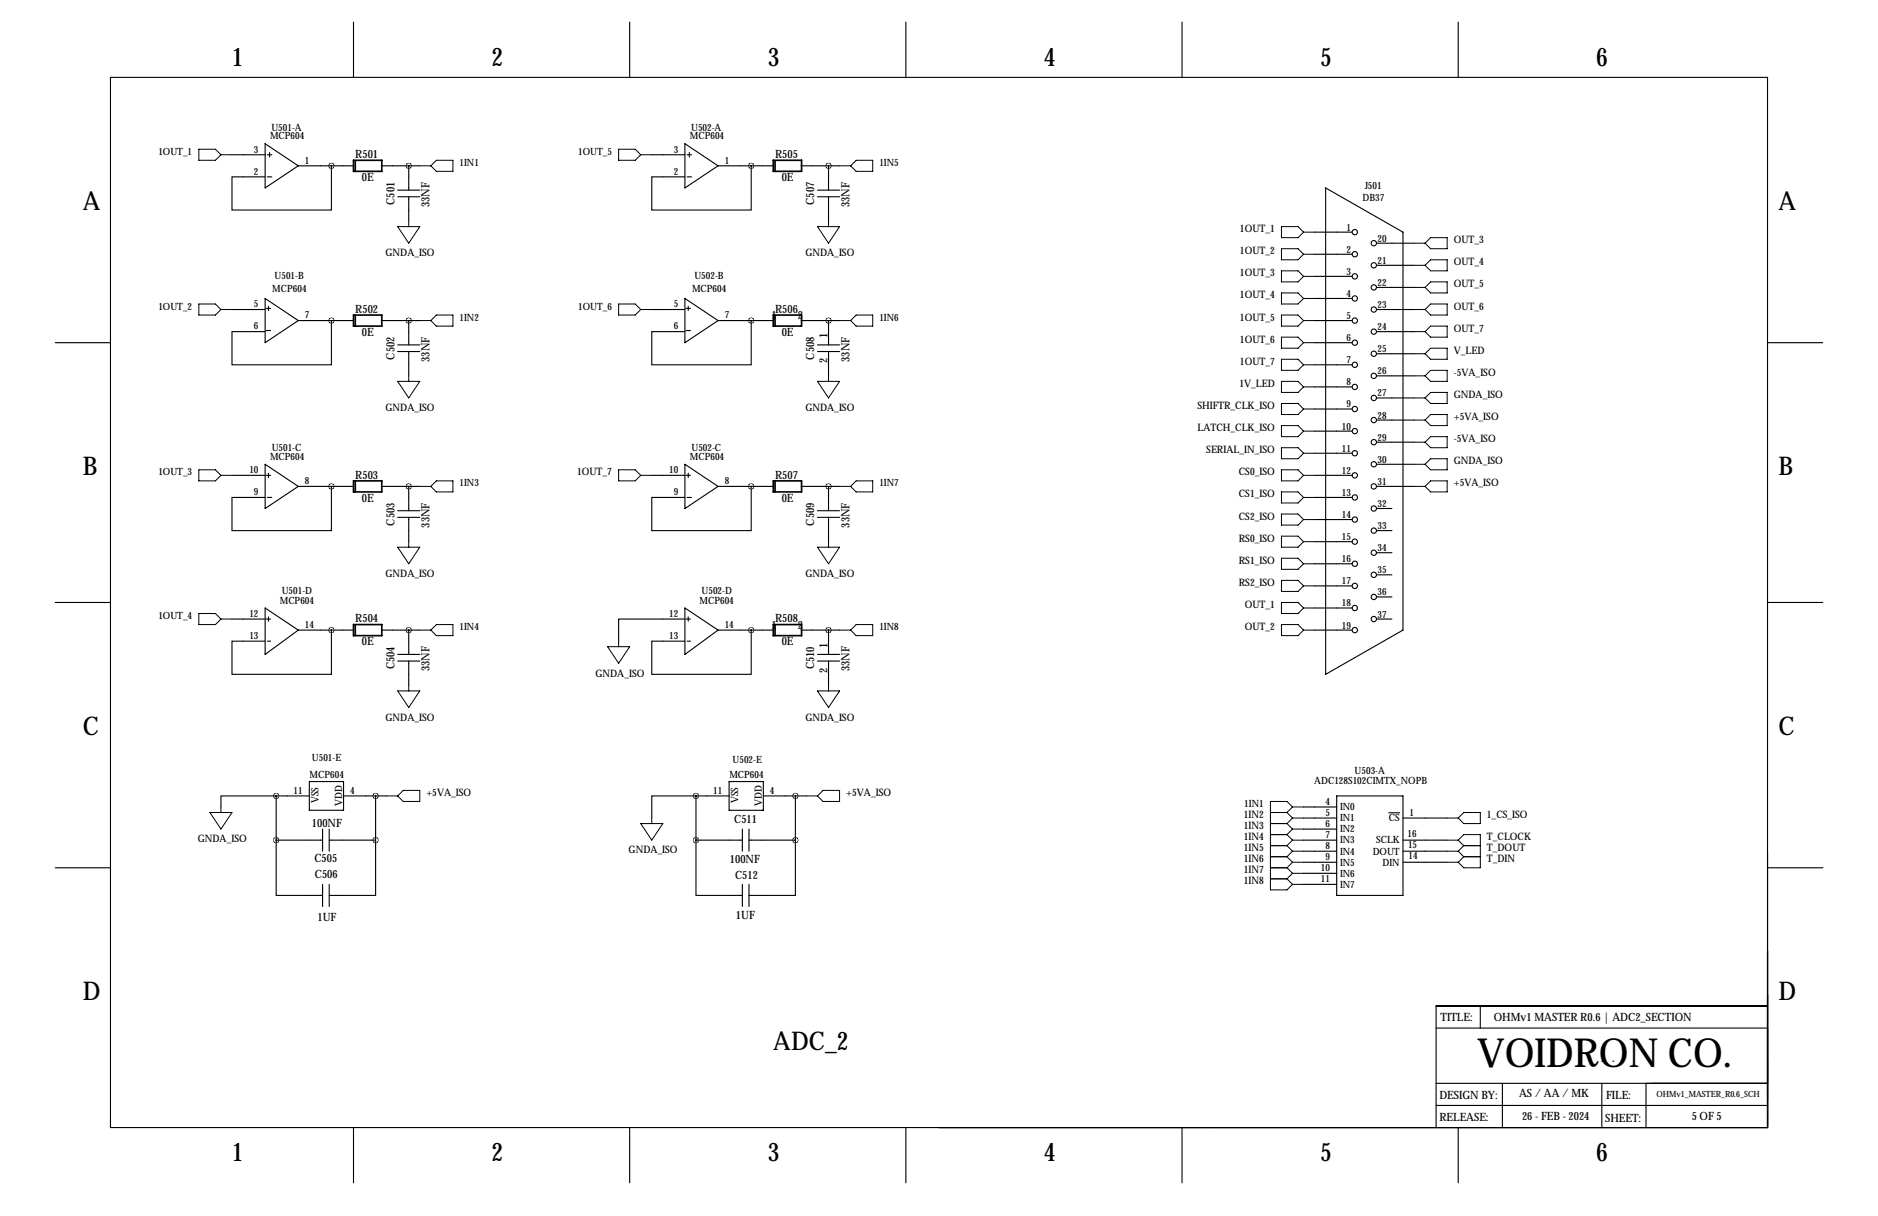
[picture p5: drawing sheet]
<svg xmlns="http://www.w3.org/2000/svg" width="432mm" height="279mm" viewBox="0 0 432 279" stroke-linecap="round" stroke-linejoin="round" font-family="sans-serif">
<g fill="none" stroke="#000" stroke-width=".25">
<path d="M25.4 17.8h381v241.3h-381zM81.3 5.1v12.7M144.8 5.1v12.7M208.3 5.1v12.7M271.8 5.1v12.7M335.3 5.1v12.7M53.3 35.6h7.7M61 33l7.6 5.1-7.6 5.1zM61.5 35.6h1M62 35.1v1M68.6 38.1h12.7M76.2 38.1v10.2h-22.9v-7.7h7.7"/>
<path d="M87.7 38.1h8.8M94 38.1v5.6M149.9 35.6h7.6M157.5 33l7.6 5.1-7.6 5.1zM158 35.6h1M158.5 35.1v1M165.1 38.1h12.7M172.7 38.1v10.2h-22.8v-7.7h7.6M184.2 38.1h8.8M190.5 38.1v5.6M61.5 40.6h1M91.4 43.7h5.1"/>
<path d="M91.4 45.2h5.1M94 45.2v5.6M158 40.6h1M188 43.7h5M188 45.2h5M190.5 45.2v5.6M302.3 53.3h8.6M302.3 58.4h8.6M304.8 43.2l17.8 10.1v91.5l-17.8 10.1zM316.5 55.9h8.6M12.7 78.7h12.7M53.3 71.1h7.7"/>
<path d="M61 68.6l7.6 5.1-7.6 5zM61.2 70.9h1M61.2 75.9h1M61.7 70.4v1M68.6 73.7h12.7M76.2 73.7v10.1h-22.9v-7.6h7.7M87.7 73.7h8.8M91.4 79.2h5.1M94 73.7v5.5M149.9 71.1h7.6M157.5 68.6l7.6 5.1-7.6 5zM157.7 70.9h1"/>
<path d="M157.7 75.9h1M158.2 70.4v1M165.1 73.7h12.7M172.7 73.7v10.1h-22.8v-7.6h7.6M184.2 73.7h8.8M188 79.2h5M190.5 73.7v5.5M302.3 78.7h8.6M302.3 73.7h8.6M302.3 63.5h8.6M302.3 68.6h8.6M316.5 76.2h8.6"/>
<path d="M316.5 71.1h8.6M316.5 61h8.6M316.5 66h8.6M406.4 78.7h12.7M91.4 80.8h5.1M94 80.8v5.6M188 80.8h5M190.5 80.8v5.6M302.3 83.8h8.6M302.3 88.9h8.6M302.3 94h8.6M302.3 99.1h8.6"/>
<path d="M316.5 81.3h8.6M316.5 86.4h8.6M316.5 91.4h8.6M316.5 96.5h8.6M53.3 109.2h7.7M61 106.7l7.6 5.1-7.6 5zM61.2 109.2h1M61.5 114.3h1M61.7 108.7v1M68.6 111.8h12.7M76.2 111.8v10.1h-22.9v-7.6h7.7M87.7 111.8h8.8"/>
<path d="M91.4 117.3h5.1M91.4 118.9h5.1M94 111.8v5.5M94 118.9v5.6M149.9 109.2h7.6M157.5 106.7l7.6 5.1-7.6 5zM157.7 109.2h1M158 114.3h1M158.2 108.7v1M165.1 111.8h12.7M172.7 111.8v10.1h-22.8v-7.6h7.6M184.2 111.8h8.8"/>
<path d="M188 117.3h5M188 118.9h5M190.5 111.8v5.5M190.5 118.9v5.6M302.3 114.3h8.6M302.3 109.2h8.6M302.3 104.1h8.6M302.3 119.4h8.6M316.5 111.8h8.6M316.5 101.6h8.6M316.5 106.7h8.6M316.5 116.8h3.5"/>
<path d="M12.7 138.4h12.7M61 139.7l7.6 5.1-7.6 5.6zM157.5 139.7l7.6 5.1-7.6 5.6zM302.3 124.5h8.6M302.3 129.5h8.6M302.3 134.6h8.6M302.3 139.7h8.6M316.5 121.9h3.5M316.5 127h3.5M316.5 132.1h3.5M316.5 137.2h3.5M406.4 138.4h12.7"/>
<path d="M53.3 142.2h7.7M61.2 142.2h1M61.5 147.3h.7M61.7 141.7v1M68.6 144.8h12.7M76.2 144.8v10.1h-22.9v-7.6h7.7M87.7 144.8h8.8M91.4 150.4h5.1M91.4 151.9h5.1M94 144.8v5.6M94 151.9v5.6M157.5 142.2h-15.3v5.1"/>
<path d="M157.7 142.2h1M158 147.3h.7M158.2 141.7v1M165.1 144.8h12.7M172.7 144.8v10.1h-22.8v-7.6h7.6M184.2 144.8h8.8M188 150.4h5M188 151.9h5M190.5 144.8v5.6M190.5 151.9v5.6M302.3 144.8h8.6M316.5 142.2h3.5"/>
<path d="M71.1 179.6h7.9v6.6h-7.9zM167.6 179.6h7.9v6.6h-7.9zM12.7 199.4h12.7M63.5 193v12.7h10.7M63.5 182.9h-12.7v2.5M63.5 193h10.7M63.5 182.9h7.6M63.5 182.9v10.1M74.2 190.5v5.1M75.7 190.5v5.1M75.7 193h10.7M79 182.9h9.9"/>
<path d="M86.4 193v12.7h-10.7M86.4 182.9v10.1M160 193v12.7h10.7M160 182.9h-10.1v5.1M160 193h10.7M160 182.9h7.6M160 182.9v10.1M170.7 190.5v5.1M172.2 193h10.7M172.2 190.5v5.1M175.5 182.9h9.9M182.9 193v12.7h-10.7"/>
<path d="M182.9 182.9v10.1M299.7 193h7.6M299.7 188h7.6M299.7 185.4h7.6M299.7 190.5h7.6M299.7 195.6h7.6M299.7 198.1h7.6M307.3 182.9h15.3v22.8h-15.3zM319.3 186.8h2.5M322.6 193h10.1M322.6 188h10.1M322.6 195.6h10.1"/>
<path d="M322.6 198.1h10.1M406.5 199.4h12.7M74.2 203.2v5.1M75.7 203.2v5.1M170.7 203.2v5.1M172.2 203.2v5.1M299.7 200.7h7.6M299.7 203.2h7.6M330.2 236.2h76.2M340.4 231.1v5.1M406.4 231.1h-76.2v28M81.3 259.1v12.7"/>
<path d="M144.8 259.1v12.7M208.3 259.1v12.7M271.8 259.1v12.7M330.2 248.9h76.2M330.2 254h76.2M335.3 259.1v12.7M345.4 248.9v10.2M368.3 243.8h.1M368.3 248.9v10.2M370.8 243.8h.1M378.5 248.9v10.2"/>
<circle cx="311.5" cy="53.3" r=".61"/>
<circle cx="311.5" cy="58.4" r=".61"/>
<circle cx="315.9" cy="55.9" r=".61"/>
<circle cx="311.5" cy="63.5" r=".61"/>
<circle cx="311.5" cy="68.6" r=".61"/>
<circle cx="311.5" cy="78.7" r=".61"/>
<circle cx="311.5" cy="73.7" r=".61"/>
<circle cx="315.9" cy="76.2" r=".61"/>
<circle cx="315.9" cy="66" r=".61"/>
<circle cx="315.9" cy="61" r=".61"/>
<circle cx="315.9" cy="71.1" r=".61"/>
<circle cx="311.5" cy="88.9" r=".61"/>
<circle cx="311.5" cy="94" r=".61"/>
<circle cx="311.5" cy="83.8" r=".61"/>
<circle cx="311.5" cy="99.1" r=".61"/>
<circle cx="315.9" cy="81.3" r=".61"/>
<circle cx="315.9" cy="91.4" r=".61"/>
<circle cx="315.9" cy="86.4" r=".61"/>
<circle cx="315.9" cy="96.5" r=".61"/>
<circle cx="311.5" cy="104.1" r=".61"/>
<circle cx="311.5" cy="114.3" r=".61"/>
<circle cx="311.5" cy="119.4" r=".61"/>
<circle cx="311.5" cy="109.2" r=".61"/>
<circle cx="315.9" cy="116.8" r=".61"/>
<circle cx="315.9" cy="111.8" r=".61"/>
<circle cx="315.9" cy="101.6" r=".61"/>
<circle cx="315.9" cy="106.7" r=".61"/>
<circle cx="311.5" cy="129.5" r=".61"/>
<circle cx="311.5" cy="124.5" r=".61"/>
<circle cx="311.5" cy="139.7" r=".61"/>
<circle cx="311.5" cy="134.6" r=".61"/>
<circle cx="315.9" cy="137.2" r=".61"/>
<circle cx="315.9" cy="127" r=".61"/>
<circle cx="315.9" cy="132.1" r=".61"/>
<circle cx="315.9" cy="121.9" r=".61"/>
<circle cx="311.5" cy="144.8" r=".61"/>
<circle cx="315.9" cy="142.2" r=".61"/>
</g>
<g fill="none" stroke="#000" stroke-width=".38">
<path d="M81.3 36.8h6.5v2.6h-6.5zM81.7 36.9v2.5M177.8 36.8h6.5v2.6h-6.5zM178.2 36.9v2.5M81.3 72.4h6.5v2.5h-6.5zM81.7 72.5v2.4M177.8 72.4h6.5v2.5h-6.5zM178.2 72.5v2.4M81.3 110.5h6.5v2.5h-6.5zM81.7 110.6v2.4M177.8 110.5h6.5v2.5h-6.5zM178.2 110.6v2.4"/>
<path d="M81.3 143.5h6.5v2.5h-6.5zM81.7 143.6v2.4M177.8 143.5h6.5v2.5h-6.5zM178.2 143.6v2.4"/>
</g>
<g fill="none" stroke="#000" stroke-width=".23">
<path d="M45.7 34.3h3.8l1.3 1.3-1.3 1.2h-3.8zM50.8 35.6h2.5M96.5 38.1h2.6M99.1 38.1l1.2-1.3h3.8v2.6h-3.8zM142.2 34.3h3.8l1.3 1.3-1.3 1.2h-3.8zM147.3 35.6h2.6M193 38.1h2.6M195.6 38.1l1.2-1.3h3.9v2.6h-3.9zM91.4 52.1h5.1l-2.5 3.8zM94 50.8v1.3M188 52.1h5l-2.5 3.8zM190.5 50.8v1.3"/>
<path d="M294.6 52.1h3.8l1.3 1.2-1.3 1.3h-3.8zM294.6 57.2h3.8l1.3 1.2-1.3 1.3h-3.8zM299.7 53.3h2.6M299.7 58.4h2.6M325.1 55.9h2.6M327.7 55.9l1.2-1.3h3.8v2.6h-3.8zM45.7 69.8h3.8l1.3 1.3-1.3 1.3h-3.8zM50.8 71.1h2.5M96.5 73.7h2.6M99.1 73.7l1.2-1.3h3.8v2.5h-3.8zM142.2 69.8h3.8l1.3 1.3-1.3 1.3h-3.8zM147.3 71.1h2.6"/>
<path d="M193 73.7h2.6M196.8 72.4h3.9v2.5h-3.9l-1.2-1.2zM294.6 72.4h3.8l1.3 1.3-1.3 1.2h-3.8zM294.6 67.3h3.8l1.3 1.3-1.3 1.2h-3.8zM294.6 62.2h3.8l1.3 1.3-1.3 1.3h-3.8zM294.6 77.5h3.8l1.3 1.2-1.3 1.3h-3.8zM299.7 73.7h2.6M299.7 63.5h2.6M299.7 68.6h2.6M299.7 78.7h2.6M325.1 71.1h2.6M325.1 61h2.6"/>
<path d="M325.1 66h2.6M325.1 76.2h2.6M327.7 76.2l1.2-1.3h3.8v2.6h-3.8zM327.7 71.1l1.2-1.3h3.8v2.6h-3.8zM327.7 61l1.2-1.3h3.8v2.5h-3.8zM327.7 66l1.2-1.2h3.8v2.5h-3.8zM91.4 87.6h5.1l-2.5 3.8zM94 86.4v1.2M188 87.6h5l-2.5 3.8zM190.5 86.4v1.2M294.6 87.6h3.8l1.3 1.3-1.3 1.3h-3.8zM294.6 82.5h3.8l1.3 1.3-1.3 1.3h-3.8z"/>
<path d="M294.6 92.7h3.8l1.3 1.3-1.3 1.2h-3.8zM294.6 97.8h3.8l1.3 1.3-1.3 1.2h-3.8zM299.7 83.8h2.6M299.7 94h2.6M299.7 99.1h2.6M299.7 88.9h2.6M325.1 86.4h2.6M325.1 91.4h2.6M325.1 96.5h2.6M325.1 81.3h2.6M327.7 86.4l1.2-1.3h3.8v2.5h-3.8zM327.7 81.3l1.2-1.3h3.8v2.5h-3.8z"/>
<path d="M327.7 96.5l1.2-1.3h3.8v2.6h-3.8zM328.9 90.2h3.8v2.5h-3.8l-1.2-1.3zM45.7 107.9h3.8l1.3 1.3-1.3 1.3h-3.8zM50.8 109.2h2.5M96.5 111.8h2.6M99.1 111.8l1.2-1.3h3.8v2.5h-3.8zM142.2 107.9h3.8l1.3 1.3-1.3 1.3h-3.8zM147.3 109.2h2.6M193 111.8h2.6M195.6 111.8l1.2-1.3h3.9v2.5h-3.9zM294.6 107.9h3.8l1.3 1.3-1.3 1.3h-3.8zM294.6 113h3.8l1.3 1.3-1.3 1.3h-3.8z"/>
<path d="M294.6 102.9h3.8l1.3 1.2-1.3 1.3h-3.8zM294.6 118.1h3.8l1.3 1.3-1.3 1.3h-3.8zM299.7 109.2h2.6M299.7 104.1h2.6M299.7 114.3h2.6M299.7 119.4h2.6M325.1 111.8h2.6M325.1 101.6h2.6M325.1 106.7h2.6M327.7 111.8l1.2-1.3h3.8v2.5h-3.8zM327.7 106.7l1.2-1.3h3.8v2.5h-3.8zM327.7 101.6l1.2-1.3h3.8v2.6h-3.8z"/>
<path d="M91.4 125.7h5.1l-2.5 3.8zM94 124.5v1.2M188 125.7h5l-2.5 3.8zM190.5 124.5v1.2M294.6 123.2h3.8l1.3 1.3-1.3 1.2h-3.8zM294.6 138.4h3.8l1.3 1.3-1.3 1.3h-3.8zM294.6 128.3h3.8l1.3 1.2-1.3 1.3h-3.8zM294.6 133.3h3.8l1.3 1.3-1.3 1.3h-3.8zM299.7 124.5h2.6M299.7 129.5h2.6M299.7 134.6h2.6M299.7 139.7h2.6"/>
<path d="M45.7 141h3.8l1.3 1.2-1.3 1.3h-3.8zM50.8 142.2h2.5M91.4 158.8h5.1l-2.5 3.8zM94 157.5v1.3M96.5 144.8h2.6M99.1 144.8l1.2-1.3h3.8v2.5h-3.8zM139.7 148.6h5.1l-2.6 3.8zM142.2 147.3v1.3M188 158.8h5l-2.5 3.8zM190.5 157.5v1.3M193 144.8h2.6M196.8 143.5h3.9v2.5h-3.9l-1.2-1.2z"/>
<path d="M294.6 143.5h3.8l1.3 1.3-1.3 1.2h-3.8zM299.7 144.8h2.6M48.3 186.7h5l-2.5 3.8zM50.8 185.4v1.3M88.9 182.9h2.5M92.7 181.6h3.8v2.5h-3.8l-1.3-1.2zM147.3 189.2h5.1l-2.5 3.8zM149.9 188v1.2M185.4 182.9h2.6M188 182.9l1.2-1.3h3.8v2.5h-3.8zM292.1 186.7h3.8M292.1 189.2h3.8"/>
<path d="M292.1 191.8h3.8M292.1 194.3h3.8M292.1 196.8h3.8M292.1 199.4h3.8M295.9 186.7l1.3 1.3M295.9 189.2l1.3 1.3M295.9 191.8l1.3 1.2M295.9 194.3l1.3 1.3M295.9 199.4l1.3 1.3M295.9 196.8l1.3 1.3M297.2 185.4l-1.3-1.3h-3.8v20.4h3.8l1.3-1.3M297.2 188h2.5"/>
<path d="M297.2 185.4h2.5M297.2 185.4l-1.3 1.3M297.2 188l-1.3 1.2M297.2 190.5h2.5M297.2 190.5l-1.3 1.3M297.2 193h2.5M297.2 193l-1.3 1.3M297.2 195.6h2.5M297.2 195.6l-1.3 1.2M297.2 198.1h2.5M297.2 198.1l-1.3 1.3M332.7 188h2.6"/>
<path d="M332.7 193h2.6M332.7 195.6h2.6M332.7 198.1h2.6M335.3 188l1.2-1.3h3.9v2.5h-3.9zM335.3 193l1.2-1.2h3.9v7.6h-3.9l-1.2-1.3M335.3 195.6l1.2 1.2M335.3 193l1.2 1.3M336.5 194.3h3.9M336.5 196.8h3.9M336.5 196.8l-1.2 1.3M336.5 194.3l-1.2 1.3M292.1 201.9h3.8"/>
<path d="M295.9 201.9l1.3 1.3M297.2 203.2h2.5M297.2 200.7h2.5M297.2 200.7l-1.3 1.2"/>
</g>
<path d="M93.9 38.1a.05 .05 0 0 0 .1 0 .05 .05 0 0 0-.1 0zM93.9 73.7a.05 .05 0 0 0 .1 0 .05 .05 0 0 0-.1 0zM93.9 111.8a.05 .05 0 0 0 .1 0 .05 .05 0 0 0-.1 0zM93.9 144.8a.05 .05 0 0 0 .1 0 .05 .05 0 0 0-.1 0zM86.3 193a.05 .05 0 0 0 .1 0 .05 .05 0 0 0-.1 0zM86.3 182.9a.05 .05 0 0 0 .1 0 .05 .05 0 0 0-.1 0zM172.7 144.8a.05 .05 0 0 0 .1 0 .05 .05 0 0 0-.1 0zM172.7 111.8a.05 .05 0 0 0 .1 0 .05 .05 0 0 0-.1 0zM172.7 38.1a.05 .05 0 0 0 .1 0 .05 .05 0 0 0-.1 0zM172.7 73.7a.05 .05 0 0 0 .1 0 .05 .05 0 0 0-.1 0zM182.8 193a.05 .05 0 0 0 .1 0 .05 .05 0 0 0-.1 0zM182.8 182.9a.05 .05 0 0 0 .1 0 .05 .05 0 0 0-.1 0zM160 193a.05 .05 0 0 0 .1 0 .05 .05 0 0 0-.1 0zM160 182.9a.05 .05 0 0 0 .1 0 .05 .05 0 0 0-.1 0z" fill="#000" stroke="#000" stroke-width="1.3"/>
<text font-size="9.2" x="339.6" y="245.2">VOIDRON CO.</text>
<g font-size="5.9">
<text x="53.3" y="15.2">1</text>
<text x="113" y="15.2">2</text>
<text x="176.5" y="15.2">3</text>
<text x="240" y="15.2">4</text>
<text x="303.5" y="15.2">5</text>
<text x="367" y="15.2">6</text>
<text x="19" y="48.3">A</text>
<text x="408.9" y="48.3">A</text>
<text x="19" y="109.2">B</text>
<text x="408.9" y="109.2">B</text>
<text x="19" y="168.9">C</text>
<text x="408.9" y="168.9">C</text>
<text x="19" y="229.9">D</text>
<text x="408.9" y="229.9">D</text>
<text x="177.8" y="241.3">ADC_2</text>
<text x="53.3" y="266.7">1</text>
<text x="113" y="266.7">2</text>
<text x="176.5" y="266.7">3</text>
<text x="240" y="266.7">4</text>
<text x="303.5" y="266.7">5</text>
<text x="367" y="266.7">6</text>
</g>
<g font-size="2.6">
<text x="81.7" y="36.3">R501</text>
<text x="83.2" y="41.6">0E</text>
<text x="178.2" y="36.3">R505</text>
<text x="179.7" y="41.6">0E</text>
<text x="90.7" y="47.1" transform="rotate(-90 90.7 47.1)">C501</text>
<text x="98.8" y="47.6" transform="rotate(-90 98.8 47.6)">33NF</text>
<text x="187.2" y="47.1" transform="rotate(-90 187.2 47.1)">C507</text>
<text x="195.3" y="47.6" transform="rotate(-90 195.3 47.6)">33NF</text>
<text x="81.7" y="71.9">R502</text>
<text x="178.2" y="71.9">R506</text>
<text x="83.2" y="77.2">0E</text>
<text x="177.4" y="73.3">1</text>
<text x="179.7" y="77.2">0E</text>
<text x="183.4" y="73.3">2</text>
<text x="190.2" y="77.7" transform="rotate(-90 190.2 77.7)">1</text>
<text x="90.7" y="82.6" transform="rotate(-90 90.7 82.6)">C502</text>
<text x="98.8" y="83.1" transform="rotate(-90 98.8 83.1)">33NF</text>
<text x="187.2" y="82.6" transform="rotate(-90 187.2 82.6)">C508</text>
<text x="190.2" y="83.5" transform="rotate(-90 190.2 83.5)">2</text>
<text x="195.3" y="83.1" transform="rotate(-90 195.3 83.1)">33NF</text>
<text x="81.7" y="110">R503</text>
<text x="178.2" y="110">R507</text>
<text x="83.2" y="115.3">0E</text>
<text x="179.7" y="115.3">0E</text>
<text x="90.7" y="120.7" transform="rotate(-90 90.7 120.7)">C503</text>
<text x="98.8" y="121.2" transform="rotate(-90 98.8 121.2)">33NF</text>
<text x="187.2" y="120.7" transform="rotate(-90 187.2 120.7)">C509</text>
<text x="195.3" y="121.2" transform="rotate(-90 195.3 121.2)">33NF</text>
<text x="81.7" y="143">R504</text>
<text x="178.2" y="143">R508</text>
<text x="83.2" y="148.3">0E</text>
<text x="177.4" y="144.4">1</text>
<text x="179.7" y="148.3">0E</text>
<text x="183.4" y="144.4">2</text>
<text x="190.2" y="148.8" transform="rotate(-90 190.2 148.8)">1</text>
<text x="90.7" y="153.8" transform="rotate(-90 90.7 153.8)">C504</text>
<text x="98.8" y="154.2" transform="rotate(-90 98.8 154.2)">33NF</text>
<text x="187.2" y="153.8" transform="rotate(-90 187.2 153.8)">C510</text>
<text x="190.2" y="154.6" transform="rotate(-90 190.2 154.6)">2</text>
<text x="195.3" y="154.2" transform="rotate(-90 195.3 154.2)">33NF</text>
<text x="71.7" y="190">100NF</text>
<text x="168.8" y="189.2">C511</text>
<text x="72.3" y="198.1">C505</text>
<text x="72.4" y="201.7">C506</text>
<text x="167.8" y="198.3">100NF</text>
<text x="169" y="202">C512</text>
<text x="73" y="211.6">1UF</text>
<text x="169.2" y="211.1">1UF</text>
<text x="331.2" y="234.7">TITLE:</text>
<text x="343.5" y="234.6">OHMv1 MASTER R0.6 | ADC2_SECTION</text>
<text x="331" y="252.5">DESIGN BY:</text>
<text x="331" y="257.6">RELEASE:</text>
<text x="349.3" y="252.1">AS / AA / MK</text>
<text x="350" y="257.4">26 - FEB - 2024</text>
<text x="369.1" y="257.8">SHEET:</text>
<text x="369.3" y="252.5">FILE:</text>
<text x="389" y="257.4">5 OF 5</text>
</g>
<g font-size="2.4">
<text x="285.1" y="53.3">1OUT_1</text>
<text x="88.6" y="58.9">GNDA_ISO</text>
<text x="185.2" y="58.9">GNDA_ISO</text>
<text x="285.1" y="58.4">1OUT_2</text>
<text x="334.3" y="55.9">OUT_3</text>
<text x="285.1" y="63.5">1OUT_3</text>
<text x="334.3" y="61">OUT_4</text>
<text x="285.1" y="68.6">1OUT_4</text>
<text x="334.3" y="66">OUT_5</text>
<text x="334.3" y="71.1">OUT_6</text>
<text x="285.1" y="73.7">1OUT_5</text>
<text x="334.3" y="76.2">OUT_7</text>
<text x="285.1" y="78.7">1OUT_6</text>
<text x="285.1" y="83.8">1OUT_7</text>
<text x="334.3" y="81.3">V_LED</text>
<text x="285" y="88.9">1V_LED</text>
<text x="334.3" y="86.4">-5VA_ISO</text>
<text x="88.6" y="94.5">GNDA_ISO</text>
<text x="185.2" y="94.5">GNDA_ISO</text>
<text x="275.3" y="94">SHIFTR_CLK_ISO</text>
<text x="334.3" y="91.4">GNDA_ISO</text>
<text x="275.3" y="99.1">LATCH_CLK_ISO</text>
<text x="334.3" y="96.5">+5VA_ISO</text>
<text x="334.3" y="101.6">-5VA_ISO</text>
<text x="277.4" y="104.1">SERIAL_IN_ISO</text>
<text x="334.3" y="106.7">GNDA_ISO</text>
<text x="132.7" y="109.2">1OUT_7</text>
<text x="284.8" y="109.2">CS0_ISO</text>
<text x="334.3" y="111.8">+5VA_ISO</text>
<text x="284.8" y="114.3">CS1_ISO</text>
<text x="284.8" y="119.4">CS2_ISO</text>
<text x="284.8" y="124.5">RS0_ISO</text>
<text x="284.8" y="129.5">RS1_ISO</text>
<text x="88.6" y="132.6">GNDA_ISO</text>
<text x="185.2" y="132.6">GNDA_ISO</text>
<text x="284.8" y="134.6">RS2_ISO</text>
<text x="286.2" y="139.7">OUT_1</text>
<text x="286.2" y="144.8">OUT_2</text>
<text x="136.9" y="155.4">GNDA_ISO</text>
<text x="88.6" y="165.6">GNDA_ISO</text>
<text x="185.2" y="165.6">GNDA_ISO</text>
<text x="98" y="182.9">+5VA_ISO</text>
<text x="194.6" y="182.9">+5VA_ISO</text>
<text x="286" y="188">1IN2</text>
<text x="286" y="190.5">1IN3</text>
<text x="341.9" y="188">1_CS_ISO</text>
<text x="45.5" y="193.5">GNDA_ISO</text>
<text x="144.5" y="196.1">GNDA_ISO</text>
<text x="286" y="193">1IN4</text>
<text x="286" y="195.6">1IN5</text>
<text x="341.9" y="195.6">T_DOUT</text>
<text x="341.9" y="193">T_CLOCK</text>
<text x="286" y="203.2">1IN8</text>
<text x="286" y="200.7">1IN7</text>
<text x="286" y="198.1">1IN6</text>
<text x="341.9" y="198.1">T_DIN</text>
</g>
<g font-size="2.3">
<text x="36.4" y="35.6">1OUT_1</text>
<text x="58.4" y="35.1">3</text>
<text x="62.1" y="32">MCP604</text>
<text x="62.4" y="30">U501-A</text>
<text x="132.9" y="35.6">1OUT_5</text>
<text x="154.9" y="35.1">3</text>
<text x="158.6" y="32">MCP604</text>
<text x="158.9" y="30">U502-A</text>
<text x="58.4" y="40.1">2</text>
<text x="70.1" y="37.6">1</text>
<text x="105.7" y="38.1">1IN1</text>
<text x="154.9" y="40.1">2</text>
<text x="166.6" y="37.6">1</text>
<text x="202.2" y="38.1">1IN5</text>
<text x="313.3" y="46.2">DB37</text>
<text x="313.9" y="43.4">J501</text>
<text x="309.6" y="53">1</text>
<text x="309.6" y="58.1">2</text>
<text x="316.7" y="55.5">20</text>
<text x="63.1" y="64.2">U501-B</text>
<text x="159.7" y="64.2">U502-B</text>
<text x="309.6" y="63.1">3</text>
<text x="316.7" y="60.6">21</text>
<text x="316.7" y="65.7">22</text>
<text x="36.4" y="71.1">1OUT_2</text>
<text x="58.4" y="70.6">5</text>
<text x="62.6" y="67.1">MCP604</text>
<text x="132.9" y="71.1">1OUT_6</text>
<text x="154.9" y="70.6">5</text>
<text x="159.1" y="67.1">MCP604</text>
<text x="309.6" y="68.2">4</text>
<text x="316.7" y="70.8">23</text>
<text x="58.4" y="75.7">6</text>
<text x="70.1" y="73.2">7</text>
<text x="105.7" y="73.7">1IN2</text>
<text x="154.9" y="75.7">6</text>
<text x="166.6" y="73.2">7</text>
<text x="202.2" y="73.7">1IN6</text>
<text x="309.6" y="73.3">5</text>
<text x="316.7" y="75.8">24</text>
<text x="309.6" y="78.4">6</text>
<text x="309.6" y="83.5">7</text>
<text x="316.7" y="80.9">25</text>
<text x="309.6" y="88.5">8</text>
<text x="316.7" y="86">26</text>
<text x="309.6" y="93.6">9</text>
<text x="316.7" y="91.1">27</text>
<text x="308.5" y="98.7">10</text>
<text x="316.7" y="96.2">28</text>
<text x="316.7" y="101.2">29</text>
<text x="62.1" y="105.7">MCP604</text>
<text x="62.5" y="103.6">U501-C</text>
<text x="158.6" y="105.7">MCP604</text>
<text x="159" y="103.6">U502-C</text>
<text x="308.5" y="103.8">11</text>
<text x="316.7" y="106.3">30</text>
<text x="36.4" y="109.2">1OUT_3</text>
<text x="57.3" y="108.7">10</text>
<text x="58.4" y="113.8">9</text>
<text x="70.1" y="111.3">8</text>
<text x="105.7" y="111.8">1IN3</text>
<text x="153.8" y="108.7">10</text>
<text x="154.9" y="113.8">9</text>
<text x="166.6" y="111.3">8</text>
<text x="202.2" y="111.8">1IN7</text>
<text x="308.5" y="108.9">12</text>
<text x="308.5" y="113.9">13</text>
<text x="316.7" y="111.4">31</text>
<text x="308.5" y="119">14</text>
<text x="316.7" y="116.5">32</text>
<text x="308.5" y="124.1">15</text>
<text x="316.7" y="121.6">33</text>
<text x="308.5" y="129.2">16</text>
<text x="316.7" y="126.6">34</text>
<text x="316.7" y="131.7">35</text>
<text x="64.8" y="136.5">U501-D</text>
<text x="161.3" y="136.5">U502-D</text>
<text x="308.5" y="134.3">17</text>
<text x="316.7" y="136.8">36</text>
<text x="36.4" y="142.2">1OUT_4</text>
<text x="57.3" y="141.7">12</text>
<text x="64.3" y="138.7">MCP604</text>
<text x="153.8" y="141.7">12</text>
<text x="160.8" y="138.7">MCP604</text>
<text x="308.5" y="139.3">18</text>
<text x="316.7" y="141.9">37</text>
<text x="57.3" y="146.8">13</text>
<text x="70.1" y="144.3">14</text>
<text x="105.7" y="144.8">1IN4</text>
<text x="153.8" y="146.8">13</text>
<text x="166.6" y="144.3">14</text>
<text x="202.2" y="144.8">1IN8</text>
<text x="308.5" y="144.4">19</text>
<text x="71.2" y="178.8">MCP604</text>
<text x="71.7" y="174.9">U501-E</text>
<text x="167.7" y="178.8">MCP604</text>
<text x="168.4" y="175.3">U502-E</text>
<text x="311.5" y="177.8">U503-A</text>
<text x="67.5" y="182.4">11</text>
<text x="73.2" y="184.5" transform="rotate(-90 73.2 184.5)">VSS</text>
<text x="78.6" y="185.2" transform="rotate(-90 78.6 185.2)">VDD</text>
<text x="80.5" y="182.4">4</text>
<text x="164" y="182.4">11</text>
<text x="169.7" y="184.5" transform="rotate(-90 169.7 184.5)">VSS</text>
<text x="175.2" y="185.2" transform="rotate(-90 175.2 185.2)">VDD</text>
<text x="177" y="182.4">4</text>
<text x="286.1" y="185.4">1IN1</text>
<text x="302.2" y="180.2">ADC128S102CIMTX_NOPB</text>
<text x="304.8" y="184.9">4</text>
<text x="304.8" y="187.5">5</text>
<text x="304.8" y="190">6</text>
<text x="308.1" y="186.2">IN0</text>
<text x="308.1" y="188.7">IN1</text>
<text x="308.1" y="191.3">IN2</text>
<text x="319.3" y="188.7">CS</text>
<text x="324.1" y="187.5">1</text>
<text x="304.8" y="192.5">7</text>
<text x="304.8" y="195.1">8</text>
<text x="304.8" y="197.6">9</text>
<text x="308.1" y="193.8">IN3</text>
<text x="308.1" y="196.3">IN4</text>
<text x="315.6" y="196.3">DOUT</text>
<text x="316.4" y="193.8">SCLK</text>
<text x="323.6" y="192.2">16</text>
<text x="323.7" y="194.9">15</text>
<text x="323.8" y="197.4">14</text>
<text x="303.7" y="200.2">10</text>
<text x="303.7" y="202.7">11</text>
<text x="308.1" y="198.9">IN5</text>
<text x="308.1" y="201.4">IN6</text>
<text x="308.1" y="204">IN7</text>
<text x="317.9" y="198.9">DIN</text>
</g>
<text font-size="2" x="380.8" y="252.2">OHMv1_MASTER_R0.6_SCH</text>
</svg>
